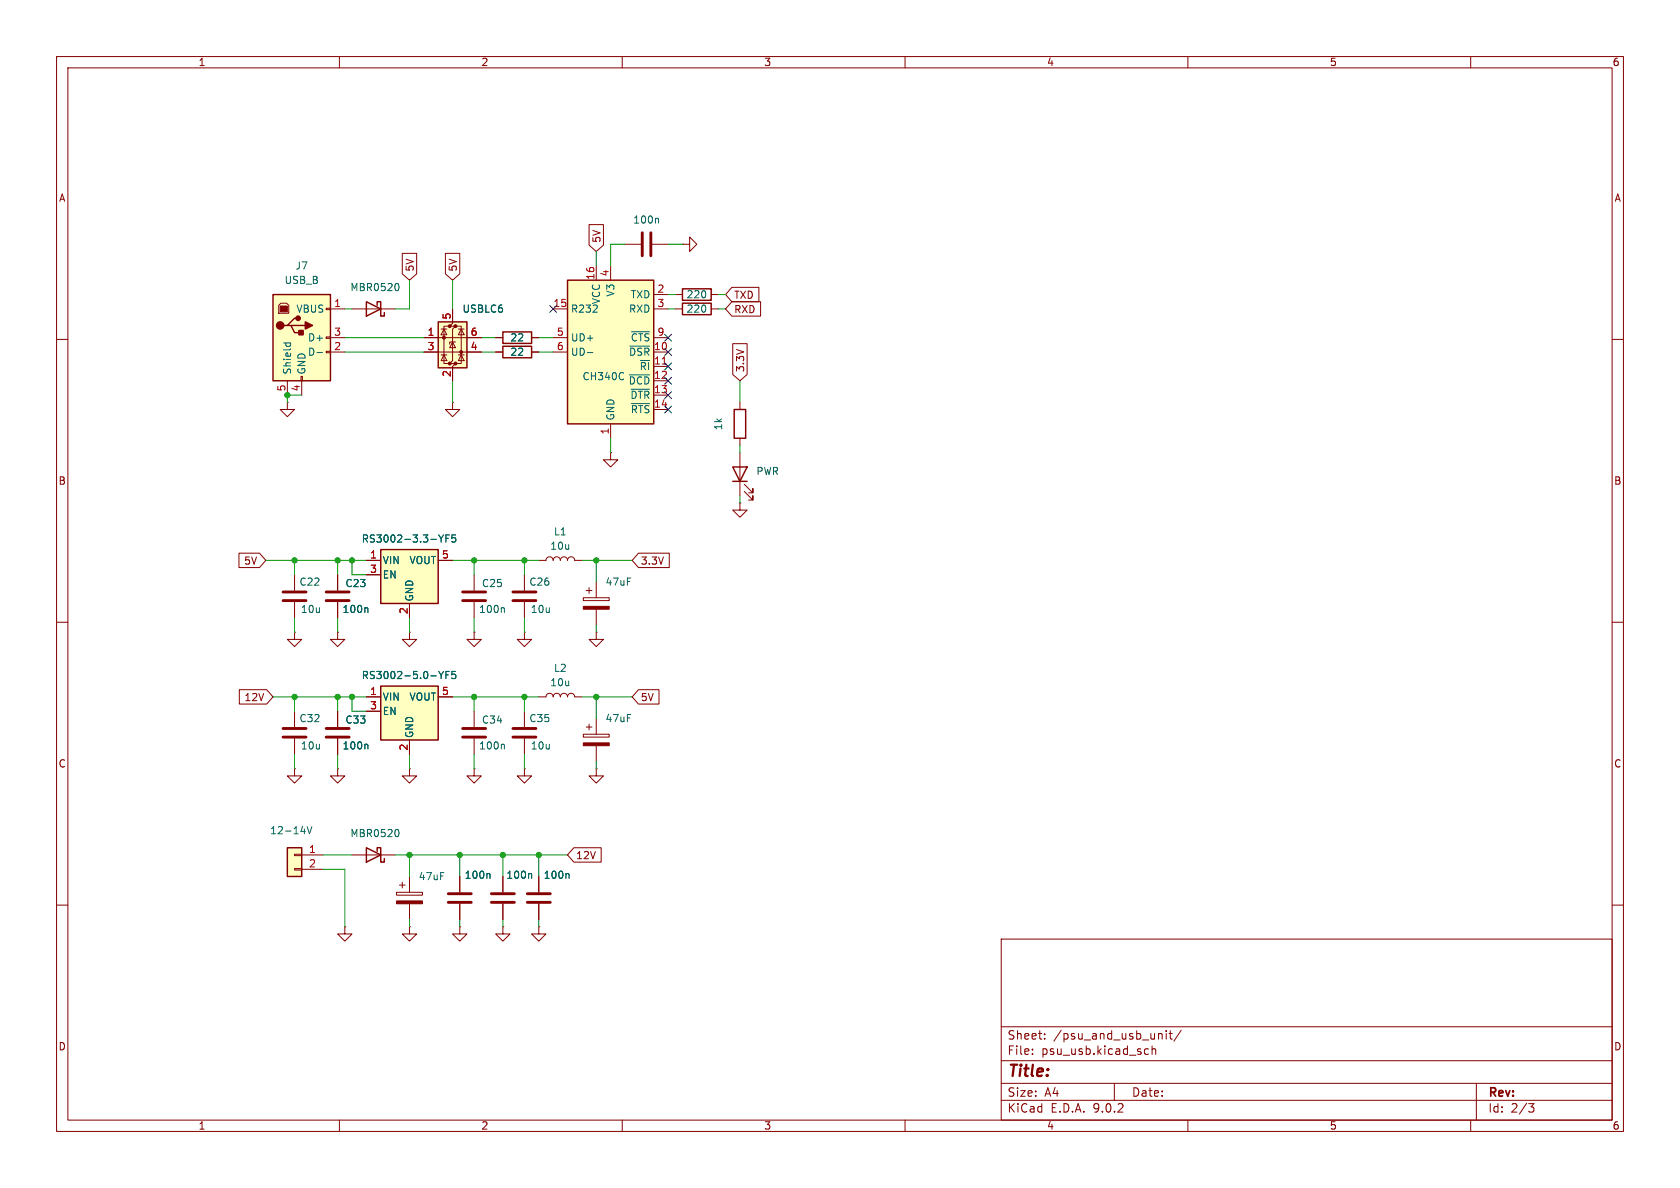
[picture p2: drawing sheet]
<svg xmlns="http://www.w3.org/2000/svg" width="297mm" height="210mm" viewBox="0 0 297 210" stroke-linecap="round" stroke-linejoin="round" font-family="sans-serif">
<g fill="none" stroke="#840000" stroke-width=".18">
<path d="M10 10h277v190h-277zM12 12h273v186h-273zM60 10v2M110 10v2M160 10v2M210 10v2M260 10v2M120.6 43.2h1.3v-1.3l1.3 1.3-1.3 1.3v-1.3M120.6 43.2h.1M10 60h2M285 60h2M10 110h2"/>
<path d="M285 110h2M52.1 135.9v1.3h1.2l-1.2 1.2-1.3-1.2h1.3M52.1 135.9h.1M10 160h2M95.2 163.8v1.3h1.3l-1.3 1.3-1.2-1.3h1.2M95.2 163.8h.1M177 166h108v32h-108zM285 160h2M60 198v2M110 198v2M160 198v2M177 194.5h108"/>
<path d="M177 191.5h108M177 187.5h108M177 181.5h108M182.5 186.3v.1M182.5 185.5v.1M184.7 183.6v.1M184.7 182.8v.1M197 191.5v3M202.4 186.3l.2 .1 .4-.1M203 185.5l-.4-.1-.2 .1M203.7 185.5l.2-.1 .3 .1 .1 .9M203.7 184.9v1.5"/>
<path d="M205 182.7h.2l.3 .2v.8M206.2 182.2v.1M206.2 182.7v1M206.7 182.7h.5M206.9 182.2v1.3l.3 .2M208.8 182.1l-1.3 2M210 198v2M260 198v2M261 191.5v6.5M270.2 195.1h1l-.5 .6 .4 .1 .1 .5-.3 .3h-.4"/>
</g>
<path d="M50.8 149.9h2.5v5h-2.5z" fill="#ffffc2"/>
<path d="M120.6 51.1h5.1v2h-5.1zM129.8 72.4h2v5.1h-2zM129.5 82.6h2.6l-1.3 2.5zM129.5 85.1h2.6M50.8 149.9h2.5v5h-2.5z" fill="none" stroke="#840000" stroke-width=".25"/>
<g fill="none" stroke="#840000" stroke-width=".18">
<path d="M119.4 52.1h1.2M125.7 52.1h1.3M130.8 71.1v1.3M130.8 77.5v1.2M130.8 88.9v1.3h1.3l-1.3 1.2-1.3-1.2h1.3M130.8 88.9h.1M130.8 80v7.6M131.6 86.9l1.5 1.5v-.8v.8h-.8M131.6 85.6l1.5 1.5v-.7v.7h-.8M52.1 125.7v2.8M52.1 130.6v2.8M72.4 135.9v1.3h1.3l-1.3 1.2-1.3-1.2h1.3"/>
<path d="M72.4 135.9h.1M52.1 151h1.2v.3h-1.2zM52.1 153.5h1.2v.3h-1.2zM53.3 151.1h3.8M53.3 153.7h3.8M81.3 154.9v2.8M81.3 159.8v2.8M61 163.8v1.3h1.2l-1.2 1.3-1.3-1.3h1.3M61 163.8h.1"/>
</g>
<path d="M53.2 147h.8M54.3 146.1l.4 1.3 .4-1.3M86.4 154.4l.2 .2v.7" fill="none" stroke="#006464" stroke-width=".18"/>
<path d="M50 128.8h4.1M50 130.3h4.1M79.2 158h4.1M79.2 159.5h4.1" fill="none" stroke="#840000" stroke-width=".51"/>
<path d="M67.3 121.3h10.2v9.5h-10.2z" fill="#ffffc2"/>
<path d="M120.6 53.6h5.1v2h-5.1zM67.3 121.3h10.2v9.5h-10.2z" fill="none" stroke="#840000" stroke-width=".25"/>
<g fill="none" stroke="#840000" stroke-width=".18">
<path d="M110.5 43.2h2.8M115.3 43.2h2.8M119.4 54.6h1.2M125.7 54.6h1.3M107.9 80v1.3h1.3l-1.3 1.3-1.2-1.3h1.2M107.9 80h.1M59.7 125.7v2.8M59.7 130.6v2.8M64.8 123.2h2.5M64.8 125.7h2.5M72.4 130.8v2.6M77.5 123.2h2.5"/>
<path d="M88.9 154.9v2.8M88.9 159.8v2.8"/>
</g>
<path d="M116.2 38.6l.2 .2v.6M77.6 118.7l.4 .7M78 119.4v.6M78.4 118.7l-.4 .7M78.8 119.3h.5M79.4 118.7h-.6v1.3M80.5 118.7h-.6v.6l.1-.1h.5l.1 .2-.1 .4-.2 .2-.4-.2M64.9 131.6l.1 .1v.7M93.8 154.4l.2 .2v.7" fill="none" stroke="#006464" stroke-width=".18"/>
<path d="M113.5 41.1v4.1M115.1 41.1v4.1M57.7 128.8h4M57.7 130.3h4M86.9 158h4M86.9 159.5h4" fill="none" stroke="#840000" stroke-width=".51"/>
<path d="M100.3 49.5h15.3v25.4h-15.3z" fill="#ffffc2"/>
<path d="M100.3 49.5h15.3v25.4h-15.3z" fill="none" stroke="#840000" stroke-width=".25"/>
<g fill="none" stroke="#840000" stroke-width=".18">
<path d="M97.8 54.6h2.5M97.8 59.7h2.5M105.4 47v2.5M107.9 47v2.5M115.6 54.6h2.5M115.6 59.7h2.5M115.6 52.1h2.5M97.8 62.2h2.5M107.9 74.9v2.6M115.6 62.2h2.5M115.6 64.8h2.5M115.6 67.3h2.5"/>
<path d="M115.6 69.9h2.5M115.6 72.4h2.5M52.1 111.8v1.2h1.2l-1.2 1.3-1.3-1.3h1.3M52.1 111.8h.1M52.1 101.6v2.8M52.1 106.4v2.8M59.7 111.8v1.2h1.3l-1.3 1.3-1.3-1.3h1.3M59.7 111.8h.1M59.7 101.6v2.8M59.7 106.4v2.8M72.4 111.8v1.2h1.3l-1.3 1.3-1.3-1.3h1.3M72.4 111.8h.1"/>
<path d="M83.8 111.8v1.2h1.3l-1.3 1.3-1.3-1.3h1.3M83.8 111.8h.1M92.7 111.8v1.2h1.3l-1.3 1.3-1.3-1.3h1.3M92.7 111.8h.1"/>
</g>
<path d="M111.6 58.6h3.2M103.8 62.3h1M110.2 65.9v.1M110.2 67v.1M111.3 66.3h3.5M111.3 61.2h3.5M111.6 68.8h3.2M111.6 71.3h3.2M64.9 107.4l.1 .2v.7" fill="none" stroke="#006464" stroke-width=".18"/>
<path d="M117.1 64.4h.7" fill="none" stroke="#a90000" stroke-width=".18"/>
<path d="M50 104.6h4.1M50 106.2h4.1M57.7 104.6h4M57.7 106.2h4" fill="none" stroke="#840000" stroke-width=".51"/>
<path d="M67.3 97.2h10.2v9.5h-10.2z" fill="#ffffc2"/>
<path d="M67.3 97.2h10.2v9.5h-10.2z" fill="none" stroke="#840000" stroke-width=".25"/>
<path d="M50.8 71.1v1.3h1.3l-1.3 1.3-1.3-1.3h1.3M50.8 71.1h.1M64.8 99.1h2.5M77.5 99.1h2.5M64.8 101.6h2.5M72.4 106.7v2.5M83.8 101.6v2.8M83.8 106.4v2.8M95.2 123.2h1.3a.64 .64 0 0 1 .7-.6 .64 .64 0 0 1 .6 .6 .64 .64 0 0 1 .6-.6 .64 .64 0 0 1 .7 .6 .64 .64 0 0 1 .6-.6 .64 .64 0 0 1 .6 .6 .64 .64 0 0 1 .7-.6 .64 .64 0 0 1 .6 .6h1.3M105.4 135.9v1.3h1.3l-1.3 1.2-1.3-1.2h1.3M105.4 135.9h.1" fill="none" stroke="#840000" stroke-width=".18"/>
<path d="M77.6 94.6l.4 .6M78 95.2v.6M78.4 94.6l-.4 .6M78.8 95.2h.5M79.4 94.6h-.6v1.2M80.5 94.6h-.6v.6l.1-.2 .5 .1 .1 .2-.1 .4-.2 .1-.4-.1M89 107.4l.2 .2v.7" fill="none" stroke="#006464" stroke-width=".18"/>
<path d="M81.8 104.6h4.1M81.8 106.2h4.1" fill="none" stroke="#840000" stroke-width=".51"/>
<path d="M48.3 52.1h10.1v15.2h-10.1z" fill="#ffffc2"/>
<path d="M48.3 52.1h10.1v15.2h-10.1zM50.8 57.5h.6l.7 1.3h1.2M51.4 57.5h2.6M52.7 56.3h-.6l-1.3 1.2h-.6" fill="none" stroke="#840000" stroke-width=".25"/>
<path d="M49.3 54l.4-.4h1l.4 .4v1.4h-1.8zM57.7 54.5h.7v.2h-.7zM57.7 59.6h.7v.2h-.7zM58.4 54.6h2.6M58.4 59.7h2.6M50.8 67.3v2.6M53.2 66.5h.3v.8h-.3zM53.3 67.3v2.6M57.7 62.1h.7v.3h-.7zM58.4 62.2h2.6" fill="none" stroke="#840000" stroke-width=".18"/>
<path d="M49.5 54.1h1.3v1h-1.3z" fill="#840000" stroke="#840000" stroke-width=".18"/>
<g fill="#840000" stroke="#840000" stroke-width=".25">
<path d="M52.8 58.4h.8v.8h-.8z"/>
<path d="M54 56.9l1.2 .6-1.2 .7z"/>
<circle cx="49.5" cy="57.5" r=".63"/>
<circle cx="52.7" cy="56.3" r=".38"/>
</g>
<path d="M50.1 60.6h1.3M50.6 60.6l-.1 .4M51.3 60.6l.1 .4M56 62.3h1" fill="none" stroke="#006464" stroke-width=".18"/>
<path d="M77.5 56.9h5v8.1h-5z" fill="#ffffc2"/>
<g fill="#840000" stroke="#840000" stroke-width=".18">
<path d="M103.1 131.3h4.6v.5h-4.6z"/>
<path d="M103.1 107.2h4.6v.5h-4.6z"/>
<path d="M70.1 159.3h4.6v.5h-4.6z"/>
<circle cx="78.5" cy="59.7" r=".25"/>
<circle cx="79.5" cy="57.7" r=".25"/>
<circle cx="79.5" cy="64.3" r=".25"/>
<circle cx="80.5" cy="57.7" r=".25"/>
<circle cx="80.5" cy="64.3" r=".25"/>
<circle cx="81.5" cy="62.2" r=".25"/>
</g>
<g fill="none" stroke="#840000" stroke-width=".18">
<path d="M104.1 39.7h2.6v3.6l-1.3 1.2-1.3-1.2zM62.2 54.6h7.6M71.1 44.8h2.6v3.6l-1.3 1.1-1.3-1.1zM74.9 59.7h10.2M78 58.2h1M78.5 58.2l.5 1h-1zM78.7 44.8h2.6v3.6l-1.3 1.1-1.3-1.1zM79.5 57.7h-1v6.6h1M80 54.6v2.6l-.5 .5h1l-.5 .5v5.6l-.5 .5h1l-.5 .5v2.5M80.5 57.7h1v6.6h-1M81 58.2h1M81.5 58.2l.5 1h-1z"/>
<path d="M87.6 59.7h1.3M94 59.7h1.2M129.4 53.3h5.1v2.6h-5.1l-1.1-1.3zM129.4 50.8h4.8v2.5h-4.8l-1.1-1.2zM74.9 62.2h10.2M78 62.7h1M78.5 62.7l.5 1.1h-1zM80 60.5l.5 1h-1zM80 71.1v1.3h1.3l-1.3 1.3-1.3-1.3h1.3M80 71.1h.1M80.5 60.5h-1v.3M81 62.7h1"/>
<path d="M81.5 62.7l.5 1.1h-1zM87.6 62.2h1.3M94 62.2h1.2M129.5 60.8h2.6v5.4l-1.3 1.1-1.3-1.1zM42.2 97.8h3.7l1.1 1.3-1.1 1.2h-3.7zM64.8 99.1h2.5M77.5 99.1h2.5M95.2 99.1h1.3a.64 .64 0 0 1 .7-.7 .64 .64 0 0 1 .6 .7 .64 .64 0 0 1 .6-.7 .64 .64 0 0 1 .7 .7 .64 .64 0 0 1 .6-.7 .64 .64 0 0 1 .6 .7 .64 .64 0 0 1 .7-.7 .64 .64 0 0 1 .6 .7h1.3M112.9 97.8h5.4v2.5h-5.4l-1.1-1.2zM59.7 101.6v2.8M59.7 106.4v2.8M64.8 101.6h2.5"/>
<path d="M72.4 106.7v2.5M92.7 101.6v2.8M92.7 106.4v2.8M103.1 105.7h4.6v.5h-4.6zM103.6 104.4h1M104.1 103.9v1M105.4 111.8v1.2h1.3l-1.3 1.3-1.3-1.3h1.3M105.4 111.8h.1M105.4 102.9v2.8M105.4 107.7v2.8M42.3 121.9h4.8l1.2 1.3-1.2 1.3h-4.8zM59.7 135.9v1.3h1.3l-1.3 1.2-1.3-1.2h1.3"/>
<path d="M59.7 135.9h.1M59.7 125.7v2.8M59.7 130.6v2.8M64.8 123.2h2.5M64.8 125.7h2.5M72.4 130.8v2.6M77.5 123.2h2.5M83.8 135.9v1.3h1.3l-1.3 1.2-1.3-1.2h1.3M83.8 135.9h.1M83.8 125.7v2.8M83.8 130.6v2.8M92.7 135.9v1.3h1.3l-1.3 1.2-1.3-1.2h1.3"/>
<path d="M92.7 135.9h.1M92.7 125.7v2.8M92.7 130.6v2.8M103.1 129.8h4.6v.5h-4.6zM103.6 128.5h1M104.1 128v1M105.4 127v2.8M105.4 131.8v2.8M112.9 121.9h3.6v2.6h-3.6l-1.1-1.3zM62.2 151.1h7.6M70.1 157.7h4.6v.5h-4.6zM70.6 156.5h1"/>
<path d="M71.1 156v1M72.4 154.9v2.8M72.4 159.8v2.8M81.3 154.9v2.8M81.3 159.8v2.8M88.9 154.9v2.8M88.9 159.8v2.8M95.2 154.9v2.8M95.2 159.8v2.8M101.4 149.9h4.9v2.5h-4.9l-1.1-1.3zM72.4 163.8v1.3h1.3l-1.3 1.3-1.3-1.3h1.3M72.4 163.8h.1"/>
<path d="M81.3 163.8v1.3h1.2l-1.2 1.3-1.3-1.3h1.3M81.3 163.8h.1M88.9 163.8v1.3h1.3l-1.3 1.3-1.3-1.3h1.3M88.9 163.8h.1"/>
</g>
<path d="M64.8 53.3l2.5 1.3-2.5 1.3zM66.7 54v-.7h.6v2.6h.6v-.7M77.5 56.9h5v8.1h-5zM88.9 58.7h5.1v2h-5.1zM88.9 61.2h5.1v2h-5.1zM64.8 149.9l2.5 1.2-2.5 1.3zM66.7 150.5v-.6h.6v2.5h.6v-.6" fill="none" stroke="#840000" stroke-width=".25"/>
<g fill="none" stroke="#006464" stroke-width=".18">
<path d="M70.2 50.1a.79 .79 0 0 1 0 1.3M77.6 94.6l.4 .6M78 95.2v.6M78.4 94.6l-.4 .6M78.8 95.2h.5M79.4 94.6h-.6v1.2M80.5 94.6h-.6v.6l.1-.2 .5 .1 .1 .2-.1 .4-.2 .1-.4-.1M64.9 107.4l.1 .2v.7M77.6 118.7l.4 .7M78 119.4v.6M78.4 118.7l-.4 .7M78.8 119.3h.5"/>
<path d="M79.4 118.7h-.6v1.3M80.5 118.7h-.6v.6l.1-.1h.5l.1 .2-.1 .4-.2 .2-.4-.2M64.9 131.6l.1 .1v.7M89 131.6l.2 .1v.7M70.2 146.6a.79 .79 0 0 1 0 1.3M86.4 154.4l.2 .2v.7M93.8 154.4l.2 .2v.7M100.4 154.4l.2 .2v.7"/>
</g>
<path d="M90.7 104.6h4M90.7 106.2h4M81.8 128.8h4.1M81.8 130.3h4.1M90.7 128.8h4M90.7 130.3h4M93.2 158h4.1M93.2 159.5h4.1" fill="none" stroke="#840000" stroke-width=".51"/>
<g fill="none" stroke="#009600" stroke-width=".18">
<path d="M61 59.7h13.9M61 54.6h1.2M72.4 49.5v5.1h-2.6M80 49.5v5.1M85.1 59.7h2.5M95.2 59.7h2.6M105.4 44.5v2.5M110.5 43.2h-2.6v3.8M118.1 54.6h1.3M118.1 43.2h2.5M118.1 52.1h1.3M127 54.6h1.3"/>
<path d="M127 52.1h1.3M53.3 69.9h-2.5v1.2M61 62.2h13.9M80 67.3v3.8M85.1 62.2h2.5M95.2 62.2h2.6M107.9 77.5v2.5M130.8 67.3v3.8M130.8 78.7v1.3M47 99.1h17.8M52.1 99.1v2.5M59.7 99.1v2.5"/>
<path d="M62.2 99.1v2.5h2.6M80 99.1h15.2M83.8 99.1v2.5M92.7 99.1v2.5M102.9 99.1h8.9M105.4 99.1v3.8M130.8 87.6v1.3M52.1 109.2v2.6M59.7 109.2v2.6M72.4 109.2v2.6M83.8 109.2v2.6M92.7 109.2v2.6"/>
<path d="M105.4 110.5v1.3M48.3 123.2h16.5M52.1 123.2v2.5M52.1 133.4v2.5M59.7 123.2v2.5M59.7 133.4v2.5M62.2 123.2v2.5h2.6M72.4 133.4v2.5M80 123.2h15.2M83.8 123.2v2.5M83.8 133.4v2.5M92.7 123.2v2.5"/>
<path d="M92.7 133.4v2.5M102.9 123.2h8.9M105.4 123.2v3.8M105.4 134.6v1.3M57.1 151.1h5.1M57.1 153.7h3.9v10.1M69.8 151.1h30.5M72.4 151.1v3.8M81.3 151.1v3.8M88.9 151.1v3.8M95.2 151.1v3.8M72.4 162.6v1.2"/>
<path d="M81.3 162.6v1.2M88.9 162.6v1.2M95.2 162.6v1.2"/>
</g>
<g fill="none" stroke="#000084" stroke-width=".18">
<path d="M97.2 54l1.2 1.2M98.4 54l-1.2 1.2M117.5 59.1l1.2 1.2M118.7 59.1l-1.2 1.2M117.5 71.8l1.2 1.2M117.5 64.2l1.2 1.2M117.5 61.6l1.2 1.2M117.5 69.2l1.2 1.3M117.5 66.7l1.2 1.2M118.7 71.8l-1.2 1.2M118.7 64.2l-1.2 1.2M118.7 61.6l-1.2 1.2"/>
<path d="M118.7 69.2l-1.2 1.3M118.7 66.7l-1.2 1.2"/>
</g>
<g fill="#009600" stroke="#009600" stroke-width=".18">
<circle cx="105.4" cy="123.2" r=".46"/>
<circle cx="92.7" cy="123.2" r=".46"/>
<circle cx="105.4" cy="99.1" r=".46"/>
<circle cx="52.1" cy="123.2" r=".46"/>
<circle cx="83.8" cy="123.2" r=".46"/>
<circle cx="59.7" cy="123.2" r=".46"/>
<circle cx="62.2" cy="123.2" r=".46"/>
<circle cx="92.7" cy="99.1" r=".46"/>
<circle cx="83.8" cy="99.1" r=".46"/>
<circle cx="62.2" cy="99.1" r=".46"/>
<circle cx="59.7" cy="99.1" r=".46"/>
<circle cx="52.1" cy="99.1" r=".46"/>
<circle cx="72.4" cy="151.1" r=".46"/>
<circle cx="88.9" cy="151.1" r=".46"/>
<circle cx="81.3" cy="151.1" r=".46"/>
<circle cx="95.2" cy="151.1" r=".46"/>
<circle cx="50.8" cy="69.9" r=".46"/>
</g>
<text font-size="2.8" fill="#840000" x="178" y="190.9">Title:</text>
<g font-size="2.1" fill="#840000">
<text x="178" y="184">Sheet:</text>
<text x="186.2" y="184">/psu_and_usb_unit/</text>
<text x="178" y="186.7">File:</text>
<text x="184.1" y="186.7">psu_usb.kicad_sch</text>
<text x="178" y="196.9">KiCad</text>
<text x="178" y="194.1">Size:</text>
<text x="184.7" y="194.1">A4</text>
<text x="185.7" y="196.9">E.D.A.</text>
<text x="193.3" y="196.9">9.0.2</text>
<text x="200" y="194.1">Date:</text>
<text x="263" y="194.3">Rev:</text>
<text x="263" y="196.9">Id:</text>
<text x="267.1" y="196.9">2/3</text>
</g>
<g font-size="1.8" fill="#840000">
<text x="35" y="11.9">1</text>
<text x="85" y="11.9">2</text>
<text x="135" y="11.9">3</text>
<text x="185" y="11.9">4</text>
<text x="235" y="11.9">5</text>
<text x="285" y="11.9">6</text>
<text x="10.3" y="35.9">A</text>
<text x="285.3" y="35.9">A</text>
<text x="106.4" y="43" transform="rotate(-90 106.4 43)">5V</text>
<text x="73.3" y="48.1" transform="rotate(-90 73.3 48.1)">5V</text>
<text x="81" y="48.1" transform="rotate(-90 81 48.1)">5V</text>
<text x="129.7" y="53">TXD</text>
<text x="129.7" y="55.6">RXD</text>
<text x="131.8" y="65.9" transform="rotate(-90 131.8 65.9)">3.3V</text>
<text x="10.3" y="85.9">B</text>
<text x="285.3" y="85.9">B</text>
<text x="43.1" y="100">5V</text>
<text x="113.2" y="100">3.3V</text>
<text x="43.1" y="124.1">12V</text>
<text x="113.2" y="124.1">5V</text>
<text x="10.3" y="135.9">C</text>
<text x="285.3" y="135.9">C</text>
<text x="101.8" y="152.1">12V</text>
<text x="10.3" y="185.9">D</text>
<text x="285.3" y="185.9">D</text>
<text x="35" y="199.9">1</text>
<text x="85" y="199.9">2</text>
<text x="135" y="199.9">3</text>
<text x="185" y="199.9">4</text>
<text x="235" y="199.9">5</text>
<text x="285" y="199.9">6</text>
</g>
<g font-size="1.8" fill="#006464">
<text x="111.8" y="39.7">100n</text>
<text x="52.1" y="47.9">J7</text>
<text x="50.2" y="50.4">USB_B</text>
<text x="61.8" y="51.7">MBR0520</text>
<text x="106.3" y="53.9" transform="rotate(-90 106.3 53.9)">VCC</text>
<text x="108.8" y="52.5" transform="rotate(-90 108.8 52.5)">V3</text>
<text x="111.4" y="52.9">TXD</text>
<text x="121.3" y="52.9">220</text>
<text x="52.3" y="55.5">VBUS</text>
<text x="81.7" y="55.5">USBLC6</text>
<text x="100.8" y="55.5">R232</text>
<text x="111.1" y="55.5">RXD</text>
<text x="121.3" y="55.5">220</text>
<text x="54.4" y="60.6">D+</text>
<text x="54.4" y="63.1">D-</text>
<text x="90.1" y="60.6">22</text>
<text x="90.1" y="63.1">22</text>
<text x="100.8" y="60.6">UD+</text>
<text x="100.8" y="63.1">UD-</text>
<text x="111.1" y="63.1">~{DSR}</text>
<text x="111.4" y="60.6">~{CTS}</text>
<text x="113" y="65.6">~{RI}</text>
<text x="51.7" y="66.3" transform="rotate(-90 51.7 66.3)">Shield</text>
<text x="54.2" y="66.3" transform="rotate(-90 54.2 66.3)">GND</text>
<text x="102.9" y="67.4">CH340C</text>
<text x="111" y="68.2">~{DCD}</text>
<text x="111.4" y="70.7">~{DTR}</text>
<text x="108.8" y="74.4" transform="rotate(-90 108.8 74.4)">GND</text>
<text x="111.4" y="73.3">~{RTS}</text>
<text x="127.9" y="76.2" transform="rotate(-90 127.9 76.2)">1k</text>
<text x="133.6" y="84.2">PWR</text>
<text x="97.8" y="94.8">L1</text>
<text x="63.9" y="96.1">RS3002-3.3-YF5</text>
<text x="67.6" y="99.9">VIN</text>
<text x="72.3" y="99.9">VOUT</text>
<text x="97.2" y="97.4">10u</text>
<text x="52.8" y="103.7">C22</text>
<text x="61" y="104">C23</text>
<text x="67.6" y="102.5">EN</text>
<text x="73.3" y="106.4" transform="rotate(-90 73.3 106.4)">GND</text>
<text x="85.1" y="104">C25</text>
<text x="93.5" y="103.7">C26</text>
<text x="106.9" y="103.7">47uF</text>
<text x="53.1" y="108.6">10u</text>
<text x="60.5" y="108.6">100n</text>
<text x="84.6" y="108.6">100n</text>
<text x="93.7" y="108.6">10u</text>
<text x="97.8" y="119">L2</text>
<text x="63.9" y="120.2">RS3002-5.0-YF5</text>
<text x="67.6" y="124.1">VIN</text>
<text x="72.3" y="124.1">VOUT</text>
<text x="97.2" y="121.5">10u</text>
<text x="52.8" y="127.9">C32</text>
<text x="61" y="128.1">C33</text>
<text x="67.6" y="126.6">EN</text>
<text x="73.3" y="130.6" transform="rotate(-90 73.3 130.6)">GND</text>
<text x="85.1" y="128.1">C34</text>
<text x="93.5" y="127.9">C35</text>
<text x="106.9" y="127.9">47uF</text>
<text x="53.1" y="132.7">10u</text>
<text x="60.5" y="132.7">100n</text>
<text x="84.6" y="132.7">100n</text>
<text x="93.7" y="132.7">10u</text>
<text x="47.7" y="147.7">12-14V</text>
<text x="61.8" y="148.2">MBR0520</text>
<text x="73.9" y="155.8">47uF</text>
<text x="82.1" y="155.5">100n</text>
<text x="89.4" y="155.5">100n</text>
<text x="96" y="155.5">100n</text>
</g>
<g font-size="1.8" fill="#a90000">
<text x="105.2" y="49.6" transform="rotate(-90 105.2 49.6)">16</text>
<text x="107.7" y="49" transform="rotate(-90 107.7 49)">4</text>
<text x="116.1" y="51.8">2</text>
<text x="59" y="54.4">1</text>
<text x="59" y="59.4">3</text>
<text x="75.5" y="59.4">1</text>
<text x="79.8" y="56.6" transform="rotate(-90 79.8 56.6)">5</text>
<text x="83.1" y="59.4">6</text>
<text x="97.7" y="54.4">15</text>
<text x="98.4" y="59.4">5</text>
<text x="116.1" y="54.4">3</text>
<text x="116.1" y="59.4">9</text>
<text x="59" y="62">2</text>
<text x="75.5" y="62">3</text>
<text x="83.1" y="62">4</text>
<text x="98.4" y="62">6</text>
<text x="115.5" y="62">10</text>
<text x="115.5" y="64.5">11</text>
<text x="50.5" y="69.3" transform="rotate(-90 50.5 69.3)">5</text>
<text x="53.1" y="69.3" transform="rotate(-90 53.1 69.3)">4</text>
<text x="79.8" y="66.7" transform="rotate(-90 79.8 66.7)">2</text>
<text x="115.5" y="67.1">12</text>
<text x="115.5" y="69.6">13</text>
<text x="107.7" y="76.9" transform="rotate(-90 107.7 76.9)">1</text>
<text x="115.5" y="72.1">14</text>
<text x="65.3" y="98.8">1</text>
<text x="65.3" y="101.3">3</text>
<text x="78" y="98.8">5</text>
<text x="72.1" y="108.7" transform="rotate(-90 72.1 108.7)">2</text>
<text x="65.3" y="122.9">1</text>
<text x="65.3" y="125.5">3</text>
<text x="78" y="122.9">5</text>
<text x="72.1" y="132.8" transform="rotate(-90 72.1 132.8)">2</text>
<text x="54.5" y="150.9">1</text>
<text x="54.5" y="153.4">2</text>
</g>
</svg>
